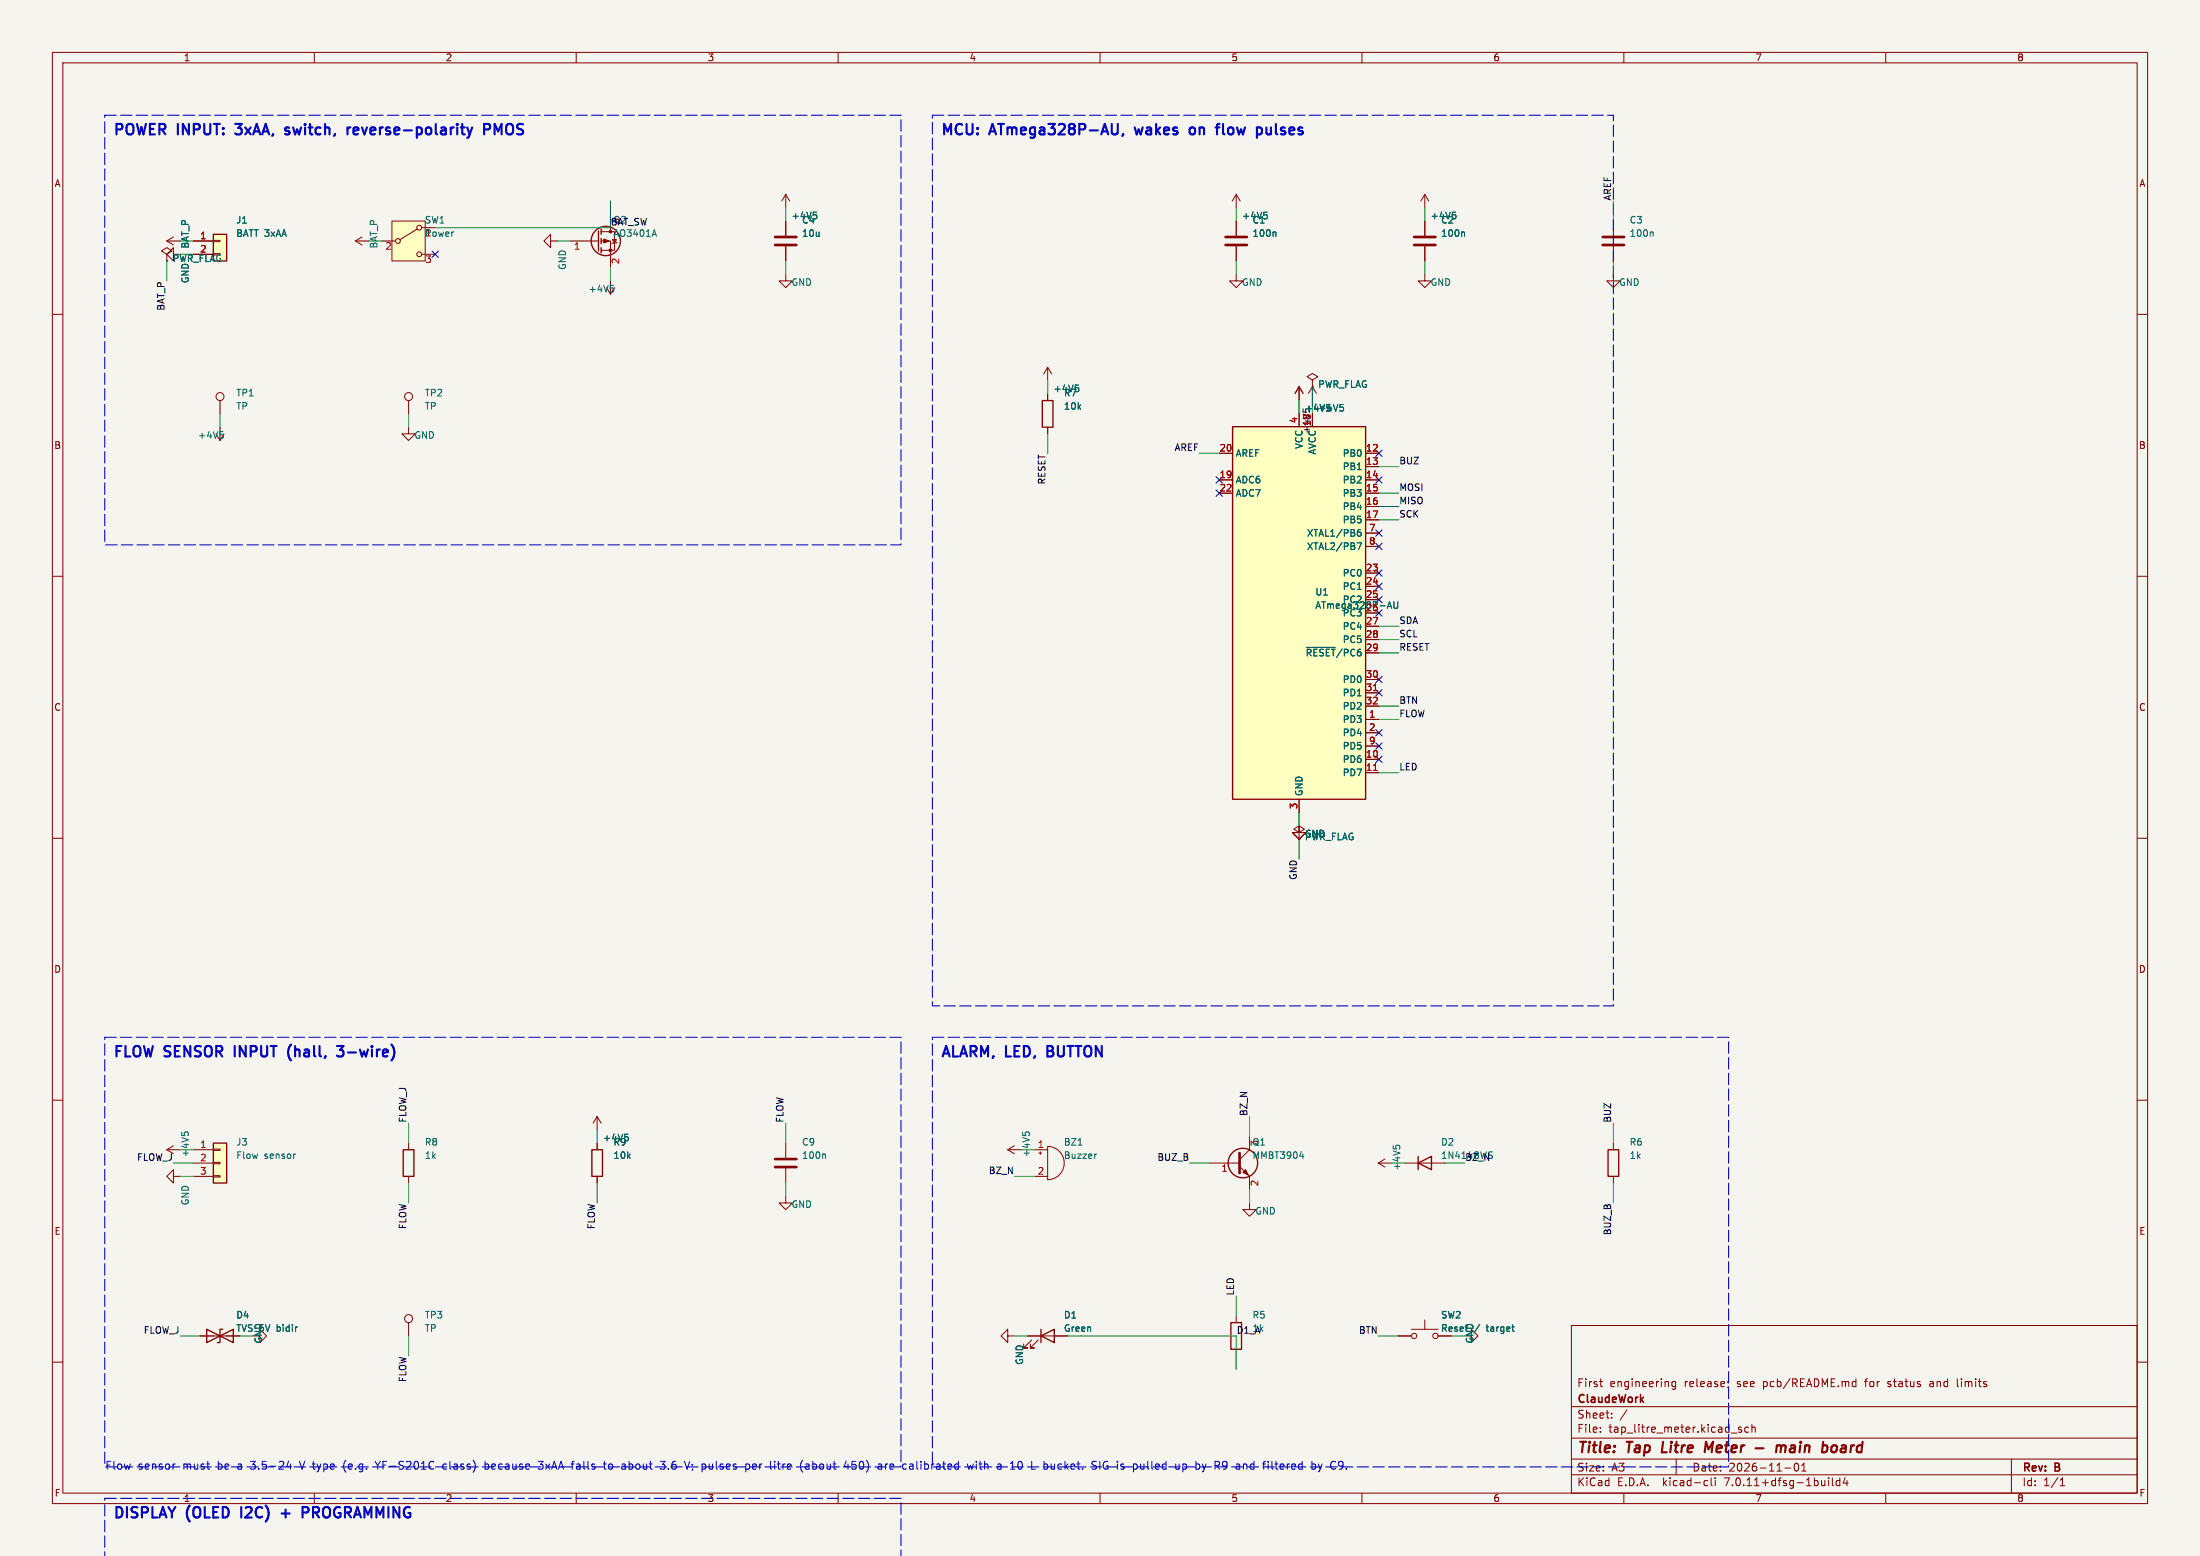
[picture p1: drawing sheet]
<svg xmlns="http://www.w3.org/2000/svg" width="420mm" height="297mm" viewBox="0 0 420 297" stroke-linecap="round" stroke-linejoin="round" font-family="sans-serif">
<path d="M0 0h420v297h-420z" fill="#f5f4ef" stroke="#f5f4ef" stroke-width=".19"/>
<g fill="none" stroke="#840000" stroke-width=".19">
<path d="M10 10h400v277h-400zM12 12h396v273h-396zM60 10v2M110 10v2M160 10v2M210 10v2M260 10v2M310 10v2M360 10v2M150 37.1v2.5M150 37.1l-.8 1.3M150 37.1l.8 1.3"/>
<path d="M236 37.1l-.8 1.3M236 37.1v2.5M236 37.1l.8 1.3M272 37.1l-.8 1.3M272 37.1v2.5M272 37.1l.8 1.3M10 60h2M31.8 48.5l1.1-.6-1.1-.6-1 .6 1 .6v1.3M31.8 49.8h.1M31.8 46h2.6M31.8 46l1.3 .8M33.1 48.5v-1.2l-1.3 1.2 1.3 1.3v-1.3h1.3"/>
<path d="M33.1 45.2l-1.3 .8M36.9 46h3.8M36.9 48.5h3.8M40.7 45.9h1.3v.2h-1.3zM67.8 46h2.6M67.8 46l1.3 .8M69.1 45.2l-1.3 .8M72.9 46h2.6M74.8 42.2h6.4v7.6h-6.4zM79.7 43.7l-3.4 2M80.5 48.5h2.6M105.1 46v-1.3l-1.3 1.3 1.3 1.3v-1.3h1.3"/>
<path d="M108.9 46h5.4M114.8 46h1.7v5.1M114.8 44.2h2.5v3.6h-2.5M116.5 53.6v2.6l.8-1.3M116.5 40.9v3.3M116.9 45.7h.8l-.4 .7zM117.8 46.3l-1 .2M150 52.3v1.3h1.3l-1.3 1.3-1.3-1.3h1.3M150 42.2v2.8M150 47v2.8M236 52.3v1.3h1.3l-1.3 1.3-1.3-1.3h1.3M236 42.2v2.8"/>
<path d="M236 47v2.8M272 52.3v1.3h1.3l-1.3 1.3-1.3-1.3h1.3M272 42.2v2.8M272 47v2.8M308 52.3v1.3h1.3l-1.3 1.3-1.3-1.3h1.3M308 42.2v2.8M308 47v2.8M408 60h2M42 76.5v2.5M78 76.5v2.5M200 70.1v2.6M200 75.2v1.3"/>
<path d="M200 70.1l-.8 1.3M200 70.1l.8 1.3M248 73.8v2.6M248 78.9v2.5M248 73.8l-.8 1.3M248 73.8l.8 1.3M250.5 72.6l1.1-.7-1.1-.6-1 .6 1 .7v1.2M250.5 73.8h.1M250.5 73.8l-.7 1.3M250.5 73.8v2.6M250.5 73.8l.8 1.3M42 81.5v2.6l.8-1.3"/>
<path d="M78 81.5v1.3h1.3l-1.3 1.3-1.3-1.3h1.3M200 81.5v1.3M232.8 86.5h2.5M232.8 91.6h2.5M232.8 94.1h2.5M260.7 86.5h2.5M260.7 89.1h2.5M260.7 91.6h2.5M260.7 94.1h2.5M260.7 96.7h2.5M260.7 99.2h2.5M10 110h2"/>
<path d="M260.7 109.4h2.5M260.7 111.9h2.5M260.7 114.5h2.5M260.7 119.5h2.5M260.7 101.8h2.5M260.7 104.3h2.5M408 110h2M260.7 137.3h2.5M260.7 139.9h2.5M260.7 122.1h2.5M260.7 124.6h2.5M260.7 129.7h2.5"/>
<path d="M260.7 132.2h2.5M260.7 134.8h2.5M10 160h2M248 157.6v1.3h1.3l-1.3 1.3-1.3-1.3h1.3l1-.6-1-.7-1 .7 1 .6v1.3M248 152.6v2.5M260.7 144.9h2.5M260.7 147.5h2.5M260.7 142.4h2.5M408 160h2M248 160.2h.1M10 210h2M31.8 219.5l1.3 .7"/>
<path d="M31.8 219.5h2.6M33.1 218.7l-1.3 .8M36.9 219.5h3.8M40.7 219.3h1.3v.3h-1.3zM78 218.2v1.3M114 213.1v2.6M114 218.2v1.3M114 213.1l-.8 1.3M114 213.1l.8 1.3M150 218.2v2.8M192.4 219.5h2.5M192.4 219.5l1.3 .7"/>
<path d="M193.7 218.7l-1.3 .8M197.5 219.5h2.5M198.6 219.8v.5M200 218.8a3.2 3.2 0 0 1 3.2 3.2 3.2 3.2 0 0 1-3.2 3.2zM238.5 216.9v2.6l-1.9 1.9M308 218.2v1.3M408 210h2M33.1 224.5v-1.2l-1.3 1.2 1.3 1.3v-1.3h1.3M36.9 222h3.8M36.9 224.5h3.8M40.7 224.4h1.3v.3h-1.3zM40.7 221.9h1.3v.2h-1.3z"/>
<path d="M78 224.5v1.3M114 224.5v1.3M150 228.4v1.2h1.3l-1.3 1.3-1.3-1.3h1.3M150 223v2.8M197.5 224.5h2.5M198.3 220.1h.6M230.9 222h5.7M236.6 222.6l1.9 1.9v2.6M238.5 229.6v1.3h1.3l-1.3 1.3-1.2-1.3h1.2M263.1 222l1.3 .8M263.1 222h2.6M264.4 221.2l-1.3 .8"/>
<path d="M268.2 222h7.6M308 224.5v1.3M10 260h2M38.2 255h7.6M48.3 255h1.3v-1.3l1.3 1.3-1.3 1.3v-1.3M78 252.5v2.5M192.4 255v-1.3l-1.3 1.3 1.3 1.3v-1.3h1.3M196.2 255h7.6M197 255.8l-1.6 1.5h.8h-.8v-.8M198.2 255.8l-1.5 1.5h.8h-.8v-.8M236 251.2v1.3M236 257.5v1.3"/>
<path d="M266.9 255h2.6M269.5 253.7h5M272 252v1.7M274.5 255h2.6M279.6 255h1.3v-1.3l1.3 1.3-1.3 1.3v-1.3M300 253h108v32h-108zM408 260h2M300 278.5h108M300 274.5h108M300 268.5h108M305.4 263.7h.5M305.5 273.2v.2"/>
<path d="M305.5 272.5v.1M305.7 264.6l.2 .1M307.7 270.5v.2M307.7 269.8v.1M310.6 269.1l-1.3 1.9M319.9 263.8l-.5-.1-.2 .3 .1 .6h.6M319.9 263.7v1.2l-.3 .3-.4-.1M320 278.5v3M329.9 263.8v.1M329.9 264.6l-.1 .3M330.4 273.5h1.2M332.4 272.5l-.3-.1-.2 .2v.2l.5 .2v.3h-.5"/>
<path d="M333.8 272.5l-.4-.1-.3 .3 .1 .6h.6M334.4 272.5l.3-.1 .3 .1 .1 .9M334.4 271.9v1.5M342.7 279.4l.2-.1a.8 .8 0 0 1 .5 .7 .8 .8 0 0 1-.5 .8 1 1 0 0 1-.2-1.4zM343.9 279.7l.5-.4v1.5M353.7 263.8h.6M353.7 264.6h.6M354.3 263.2v1.5M368.4 264.2v.4M373.7 263.2v1.3l.2 .2M384 278.5v6.5M60 285v2"/>
<path d="M110 285v2M160 285v2M210 285v2M260 285v2M300 281.5h108M310 285v2M325.6 282.6l.4 .1M326 283.5l-.4 .1M326.7 282.1v1.3l.2 .2M327.4 282.1v.1M327.4 282.6v1M340.7 280.2h1.2"/>
<path d="M343.9 280.8h.9M349.1 282.1v.1M349.1 282.6v1M349.8 282.1v1.3l.2 .2M351.2 282.7l-.4-.1-.3 .3 .2 .6h.5M351.2 282.1v1.5M352.2 282l-.3 1.1h.9M352.6 282.6v1M360 285v2M393.3 283.6h.9M393.3 282.5l.4-.4v1.5"/>
<circle cx="76" cy="46" r=".46"/>
<circle cx="80" cy="48.5" r=".46"/>
<circle cx="80" cy="43.5" r=".46"/>
<circle cx="42" cy="75.7" r=".76"/>
<circle cx="78" cy="75.7" r=".76"/>
<circle cx="78" cy="251.7" r=".76"/>
<circle cx="270" cy="255" r=".51"/>
<circle cx="274" cy="255" r=".51"/>
</g>
<path d="M317.5 275.2l-.3 2h1M327 275.2l-.8 1.4-.5-1.4-.3 2M335.1 276.4h1.6M339.2 276.1a.49 .49 0 0 1 .8 .1M339.2 275.9l-.2 1.3M340 276.2a.5 .5 0 0 1 .8-.2v1.2M340 276.2l-.1 1M349.8 276.1a.52 .52 0 0 1 .5-.2 .52 .52 0 0 1 .4 .4l-.1 .5a.6 .6 0 0 1-.9 .3" fill="none" stroke="#840000" stroke-width=".4"/>
<g fill="none" stroke="#006464" stroke-width=".19">
<path d="M116.5 54.5h.6M116.9 55l.3 .2v.3l-.3 .2M124.9 43.8l.4 1.3M155.3 40.5h.6M155.8 41l.1 .2-.1 .5M241.3 40.5h.6M241.7 41l.2 .2v.3l-.2 .3M243.4 44.3l.2 .2v.6M277.3 40.5h.6M277.7 41l.2 .2v.3l-.2 .3M279.4 44.3l.2 .2v.6M315.4 44.3l.2 .2v.6"/>
<path d="M205.3 73.5h.6M205.8 74l.1 .2-.1 .5M255.8 77.2h.6M256.2 77.7l.3 .2v.3l-.3 .3M42 82.4h.6M42.4 82.9l.2 .2v.3l-.2 .3M259.1 103.6h.8l-.5 1.3M259.2 101.7l.4-.1 .2 .2-.1 .5h-.3l-.2-.1M259.7 101.1h-.3l-.2 .3M265 115.8h.6M265.3 114.8l.4 1.3M266.1 114.8v1.1l.3 .2h.2l.2-.2v-1.1"/>
<path d="M249.4 123.6h5.5M34.7 216.1v.6M35.2 216.3l.2-.2h.3l.3 .2M119.3 216.5h.6M119.7 217l.2 .2v.3l-.2 .3M195.2 216.1v.6M195.7 216.3l.3-.2h.3l.2 .2M205.8 218.6h.8M266 218.7v.6M266.4 218.8l.3-.2h.3l.2 .2M284.4 219.8l.5 .1M56.3 220.3h.1"/>
<path d="M157.4 220.3l.2 .2v.6M209.3 220.3h-.2M248.1 220.7h.8M248.7 220.3v.8M284.4 220.5l.4 .1 .1 .3-.2 .2h-.3M288.6 253.3h.5M289 254.1h.1"/>
</g>
<path d="M148 46.8h4M148 45.2h4M234 46.8h4M234 45.2h4M270 46.8h4M270 45.2h4M306 46.8h4M306 45.2h4M148 222.8h4M148 221.2h4M236.6 220.1v3.8" fill="none" stroke="#840000" stroke-width=".51"/>
<g fill="#ffffc2" stroke="#ffffc2" stroke-width=".19">
<path d="M40.7 218.2h2.6v7.6h-2.6z"/>
<path d="M235.3 81.4h25.4v71.2h-25.4z"/>
<path d="M40.7 44.7h2.6v5.1h-2.6z"/>
<path d="M74.8 42.2h6.4v7.6h-6.4z"/>
</g>
<g fill="none" stroke="#840000" stroke-width=".25">
<path d="M40.7 44.7h2.6v5.1h-2.6zM114.3 44.1v3.8M114.8 43.7v1M114.8 45.5v1M114.8 47.3v1M199 76.5h2v5h-2zM235.3 81.4h25.4v71.2h-25.4zM40.7 218.2h2.6v7.6h-2.6zM77 219.5h2v5h-2zM113 219.5h2v5h-2zM307 219.5h2v5h-2zM270.7 222l2.6-1.3v2.6z"/>
<path d="M270.7 220.7v2.6M39.5 253.7v2.6l5-2.6v2.6zM42.5 253.7h-.5v2.6h-.5M198.7 255l2.6-1.3v2.6zM198.7 253.7v2.6M235 252.5h2v5h-2z"/>
<circle cx="115.7" cy="46" r="2.79"/>
<circle cx="237.3" cy="222" r="2.82"/>
</g>
<g fill="#840000" stroke="#840000" stroke-width=".19">
<path d="M237.3 223.8l.5-.5 .5 1z"/>
<path d="M115.3 45.6l1 .4-1 .4z"/>
<circle cx="116.5" cy="47.8" r=".25"/>
<circle cx="116.5" cy="44.2" r=".25"/>
</g>
<path d="M262.2 131.8h.7M262.2 147.1h.7" fill="none" stroke="#a90000" stroke-width=".19"/>
<g fill="none" stroke="#0000c2" stroke-width=".19">
<path d="M33.5 279.4l-.3 .1M55.1 278.9l-.4 1h1M55.5 279.4v1M57.2 278.9l.5 1.5M65.8 279l-.2 .7 .2 1M71.6 278.9l.5 .8M85.1 279.4l-.4 .1-.2 .2 .1 .6 .5 .1M92.6 279.5l.4-.1 .3 .3M92.6 278.9v1.5M102.7 278.9h1l-.5 .6 .3 .1 .2 .2M110.2 279.4l-.1 .1M110.2 279.9a.29 .29 0 0 0-.2 .3 .29 .29 0 0 0 .2 .2"/>
<path d="M115.2 279.4h.5M115.4 278.9v1.3l.3 .2M116.5 279.4l-.3 .3v.5l.3 .2M126 278.9h1l-.5 .6 .4 .2 .1 .5-.3 .2h-.5M132.2 279.5v.2M143 279.6v.7M144.3 279.5l-.4-.1-.2 .3v.7h.6M144.4 279.8l-.7 .1M148.4 279.4h.6M153.8 279.5h.6l.1 .9M154.5 279.8l-.5 .1-.3 .2M163.4 278.9h-.7l-.1 .8 .2-.2 .5 .1 .2 .2-.1 .5-.2 .1-.6-.1"/>
<path d="M169 279.4v1M169.5 279.4l-.3 .1-.2 .2M170.4 279.4h-.3l-.2 .3 .1 .7h.4M170.6 279.8l-.7 .1M175 278.9l.1 1.5M185.8 279.4l-.3 1-.3-.7M186.4 278.9v.2M186.4 279.4v1M186.9 279.4h.6M187.1 278.9v1.3l.4 .2M192.9 279.4l.4-.5v1.5M199.5 279.4l.4 .1 .1 .2v.6l-.5 .1"/>
<path d="M211.2 279.8h.3v.6h-.6l-.2-.3M211.5 279l-.2-.1a.53 .53 0 0 0-.6 .4M228.3 278.9v1.5M228.7 279.4l-.4 .1M232 278.9l.7 .1M232.3 279.7l.5 .7M232.7 279.7h-.7M236.5 279.4l-.5 .1M236.5 279.9h-.5M245.7 279.4v1M246 279.4l-.3 .3M255 279.1a.6 .6 0 0 0-.8 0 .6 .6 0 0 0-.2 .7 .56 .56 0 0 0 .3 .6 .56 .56 0 0 0 .7-.1"/>
<path d="M93.3 280.2l-.3 .2h-.4M103.7 280.2l-.3 .2-.7-.1M127.6 280.3v.1M132.2 280.4l-.1 .3M148.6 280.2l.4 .2M153.7 280.2l.3 .2h.5M192.9 280.4h.8M219.9 280.2l.2 .2M228.3 280.4h.4M236 280.4h.5"/>
</g>
<g fill="none" stroke="#0000c2" stroke-width=".4">
<path d="M44.9 23.7h1.2M44.9 25.5l.3 .2M54.5 24.9l.7 .2 .1 .2-.1 .3-.6 .1M54.5 24.4l.2-.1 .5 .1M66.9 24.3l-.4 .1-.2 .3M68.1 24.3h-.3l-.3 .3 .1 1 .5 .1M68.4 24.8l-.9 .2M92.4 24.7h.8a.54 .54 0 0 0 .4-.5 .54 .54 0 0 0-.4-.5h-.8v2M95.1 25.1l-.7-1.4v2M213.4 23.7v1.6l-.4 .4M214.4 25.6l-.2 .3M216.6 24.3l.4 1.4"/>
<path d="M228 24.5a.54 .54 0 0 0-.5-.2 .54 .54 0 0 0-.4 .4v.6a.54 .54 0 0 0 .4 .4 .54 .54 0 0 0 .5-.2M232.8 23.7h-.4l-.1 .2M233.5 23.7v1.7l.3 .3M241.8 24.3l.1 1.3h.6M44.8 199.7v2M55.6 199.4a2.29 2.29 0 0 0 0 3M64.3 199.7h1.3l-.7 .7a.54 .54 0 0 1 .7 .4v.5l-.2 .3-.8 .1-.3-.2M200.6 199.7h-.6v2h.7M200 200.6h.6M46 287.7v2M53.8 288.9h1.5M54.5 288.1v1.6"/>
<path d="M57.8 288.7h.7a.54 .54 0 0 0 .4-.5 .54 .54 0 0 0-.4-.5h-.7v2"/>
</g>
<path d="M20 22h152v82h-152v-82M178 22h130v170h-130v-170M20 198h152v82h-152v-82M178 198h152v82h-152v-82M20 286h152v11.1M20 297.1v-11.1" fill="none" stroke="#0000c2" stroke-width=".2" stroke-dasharray="2.2 .8"/>
<g fill="none" stroke="#009600" stroke-width=".19">
<path d="M116.5 38.4v5.1h-33.4M150 39.6v2.6M236 39.6v2.6M272 39.6v2.6M308 38.4v3.8M31.8 49.8v3.8M106.4 46h2.5M116.5 51.1v2.5M150 49.8v2.5M236 49.8v2.5M272 49.8v2.5M308 49.8v2.5"/>
<path d="M42 79v2.5M78 79v2.5M200 72.7v2.5M248 76.4v2.5M250.5 73.8v5.1M200 82.8v3.8M229 86.5h3.8M263.2 89.1h3.9M263.2 94.1h3.9M263.2 99.2h3.9M263.2 96.7h3.9M263.2 119.5h3.9"/>
<path d="M263.2 134.8h3.9M263.2 124.6h3.9M263.2 122.1h3.9M263.2 137.3h3.9M248 155.1v2.5M263.2 147.5h3.9M248 160.2v3.8M34.4 219.5h2.5M78 214.4v3.8M114 215.7v2.5M150 214.4v3.8M194.9 219.5h2.6"/>
<path d="M238.5 213.1v3.8M308 214.4v3.8M33.1 222h3.8M34.4 224.5h2.5M78 225.8v3.8M114 225.8v3.8M150 225.8v2.6M193.7 224.5h3.8M227.1 222h3.8M238.5 227.1v2.5M265.7 222h2.5M275.8 222h3.8"/>
<path d="M308 225.8v3.8M34.4 255h3.8M78 255v3.8M193.7 255h2.5M206.4 255h29.6v6.3M236 247.4v3.8M263.1 255h3.8"/>
</g>
<g fill="none" stroke="#000084" stroke-width=".19">
<path d="M82.5 47.9l1.2 1.2M83.7 47.9l-1.2 1.2M232.2 93.5l1.2 1.2M232.2 91l1.2 1.2M233.4 93.5l-1.2 1.2M233.4 91l-1.2 1.2M262.6 85.9l1.3 1.2M262.6 91l1.3 1.2M263.9 85.9l-1.3 1.2M263.9 91l-1.3 1.2M262.6 103.7l1.3 1.2M262.6 101.2l1.3 1.2"/>
<path d="M262.6 108.8l1.3 1.2M262.6 116.4l1.3 1.2M262.6 113.9l1.3 1.2M262.6 111.3l1.3 1.2M263.9 103.7l-1.3 1.2M263.9 101.2l-1.3 1.2M263.9 108.8l-1.3 1.2M263.9 116.4l-1.3 1.2M263.9 113.9l-1.3 1.2M263.9 111.3l-1.3 1.2M262.6 139.3l1.3 1.2M262.6 131.6l1.3 1.2"/>
<path d="M262.6 129.1l1.3 1.2M263.9 139.3l-1.3 1.2M263.9 131.6l-1.3 1.2M263.9 129.1l-1.3 1.2M262.6 141.8l1.3 1.2M262.6 144.3l1.3 1.2M263.9 141.8l-1.3 1.2M263.9 144.3l-1.3 1.2"/>
</g>
<g font-size="2.8" fill="#0000c2">
<text x="21.5" y="26.3">POWER</text>
<text x="34" y="26.3">INPUT:</text>
<text x="46" y="26.3">3xAA,</text>
<text x="56.2" y="26.3">switch,</text>
<text x="68.8" y="26.3">reverse-polarity</text>
<text x="95.7" y="26.3">PMOS</text>
<text x="179.5" y="26.3">MCU:</text>
<text x="189.2" y="26.3">ATmega328P-AU,</text>
<text x="217.7" y="26.3">wakes</text>
<text x="228.9" y="26.3">on</text>
<text x="234.8" y="26.3">flow</text>
<text x="243.2" y="26.3">pulses</text>
<text x="21.5" y="202.4">FLOW SENSOR</text>
<text x="45.7" y="202.4">INPUT</text>
<text x="56.7" y="202.4">(hall,</text>
<text x="67" y="202.4">3-wire)</text>
<text x="179.5" y="202.4">ALARM, LED,</text>
<text x="200.8" y="202.4">BUTTON</text>
<text x="21.5" y="290.3">DISPLAY</text>
<text x="35.7" y="290.3">(OLED</text>
<text x="46.9" y="290.3">I2C)</text>
<text x="60.2" y="290.3">PROGRAMMING</text>
</g>
<g font-size="2.8" fill="#840000">
<text x="301" y="277.9">Title:</text>
<text x="310.6" y="277.9">Tap</text>
<text x="318.1" y="277.9">Litre</text>
<text x="327.1" y="277.9">Meter</text>
<text x="342.3" y="277.9">main</text>
<text x="351.9" y="277.9">board</text>
</g>
<g font-size="2.1" fill="#840000">
<text x="301" y="268.2">ClaudeWork</text>
<text x="301" y="265">First</text>
<text x="307.3" y="265">engineering</text>
<text x="321.6" y="265">release;</text>
<text x="331.7" y="265">see</text>
<text x="336.8" y="265">pcb/README.md</text>
<text x="356.5" y="265">for</text>
<text x="360.9" y="265">status</text>
<text x="369.1" y="265">and</text>
<text x="374.5" y="265">limits</text>
<text x="301" y="273.7">File:</text>
<text x="301" y="271">Sheet:</text>
<text x="307.1" y="273.7">tap_litre_meter.kicad_sch</text>
<text x="301" y="281.1">Size:</text>
<text x="307.6" y="281.1">A3</text>
<text x="323" y="281.1">Date:</text>
<text x="330" y="281.1">2026-11-01</text>
<text x="386" y="281.3">Rev:</text>
<text x="392.4" y="281.3">B</text>
<text x="301" y="283.9">KiCad</text>
<text x="308.7" y="283.9">E.D.A.</text>
<text x="317.6" y="283.9">kicad-cli</text>
<text x="329.5" y="283.9">7.0.11+dfsg-1build4</text>
<text x="386" y="283.9">Id:</text>
<text x="390.1" y="283.9">1/1</text>
</g>
<g font-size="2.1" fill="#0000c2">
<text x="20" y="280.7">Flow</text>
<text x="26.3" y="280.7">sensor</text>
<text x="35" y="280.7">must</text>
<text x="41.7" y="280.7">be</text>
<text x="45.6" y="280.7">a</text>
<text x="48.3" y="280.7">3.5-24</text>
<text x="57.9" y="280.7">V type</text>
<text x="66.4" y="280.7">(e.g.</text>
<text x="72.8" y="280.7">YF-S201C</text>
<text x="85.7" y="280.7">class)</text>
<text x="93.9" y="280.7">because</text>
<text x="104.3" y="280.7">3xAA</text>
<text x="110.8" y="280.7">falls</text>
<text x="117.1" y="280.7">to</text>
<text x="120.6" y="280.7">about</text>
<text x="128.2" y="280.7">3.6</text>
<text x="133.1" y="280.7">V; pulses</text>
<text x="144.9" y="280.7">per</text>
<text x="149.8" y="280.7">litre</text>
<text x="155.7" y="280.7">(about</text>
<text x="164.2" y="280.7">450)</text>
<text x="170.8" y="280.7">are</text>
<text x="175.7" y="280.7">calibrated</text>
<text x="188.3" y="280.7">with</text>
<text x="194.1" y="280.7">a</text>
<text x="196.7" y="280.7">10</text>
<text x="200.9" y="280.7">L bucket.</text>
<text x="212.8" y="280.7">SIG is</text>
<text x="221" y="280.7">pulled</text>
<text x="229.2" y="280.7">up</text>
<text x="233.2" y="280.7">by</text>
<text x="237" y="280.7">R9</text>
<text x="241.2" y="280.7">and</text>
<text x="246.6" y="280.7">filtered</text>
<text x="256" y="280.7">by</text>
</g>
<g font-size="1.8" fill="#840000">
<text x="35" y="11.9">1</text>
<text x="85" y="11.9">2</text>
<text x="135" y="11.9">3</text>
<text x="185" y="11.9">4</text>
<text x="235" y="11.9">5</text>
<text x="285" y="11.9">6</text>
<text x="335" y="11.9">7</text>
<text x="385" y="11.9">8</text>
<text x="10.3" y="35.9">A</text>
<text x="408.3" y="35.9">A</text>
<text x="10.3" y="85.9">B</text>
<text x="408.2" y="85.9">B</text>
<text x="251" y="116.4">ATmega328P-AU</text>
<text x="10.3" y="135.9">C</text>
<text x="408.2" y="135.9">C</text>
<text x="10.3" y="185.9">D</text>
<text x="408.2" y="185.9">D</text>
<text x="10.3" y="235.9">E</text>
<text x="408.3" y="235.9">E</text>
<text x="10.3" y="285.9">F</text>
<text x="85" y="286.9">2</text>
<text x="135" y="286.9">3</text>
<text x="185" y="286.9">4</text>
<text x="235" y="286.9">5</text>
<text x="285" y="286.9">6</text>
<text x="335" y="286.9">7</text>
<text x="385" y="286.9">8</text>
<text x="408.3" y="285.9">F</text>
</g>
<g font-size="1.8" fill="#0f0f0f">
<text x="307.6" y="38.4" transform="rotate(-90 307.6 38.4)">AREF</text>
<text x="116.5" y="43.1">BAT_SW</text>
<text x="117" y="42.9">Q2</text>
<text x="118.5" y="42.9" transform="rotate(-90 118.5 42.9)">3</text>
<text x="31.5" y="59.4" transform="rotate(-90 31.5 59.4)">BAT_P</text>
<text x="224.2" y="86.2">AREF</text>
<text x="267.1" y="88.7">BUZ</text>
<text x="199.7" y="92.6" transform="rotate(-90 199.7 92.6)">RESET</text>
<text x="267.1" y="93.8">MOSI</text>
<text x="267.1" y="96.3">MISO</text>
<text x="267.1" y="98.9">SCK</text>
<text x="267.1" y="119.2">SDA</text>
<text x="267.1" y="121.7">SCL</text>
<text x="267.1" y="124.3">RESET</text>
<text x="267.1" y="137">FLOW</text>
<text x="267.1" y="134.4">BTN</text>
<text x="267.1" y="147.1">LED</text>
<text x="247.7" y="168.1" transform="rotate(-90 247.7 168.1)">GND</text>
<text x="77.7" y="214.4" transform="rotate(-90 77.7 214.4)">FLOW_J</text>
<text x="149.7" y="214.4" transform="rotate(-90 149.7 214.4)">FLOW</text>
<text x="238.2" y="213.1" transform="rotate(-90 238.2 213.1)">BZ_N</text>
<text x="307.6" y="214.4" transform="rotate(-90 307.6 214.4)">BUZ</text>
<text x="26.1" y="221.7">FLOW_J</text>
<text x="220.9" y="221.7">BUZ_B</text>
<text x="279.6" y="221.7">BZ_N</text>
<text x="188.7" y="224.2">BZ_N</text>
<text x="77.7" y="234.7" transform="rotate(-90 77.7 234.7)">FLOW</text>
<text x="113.7" y="234.7" transform="rotate(-90 113.7 234.7)">FLOW</text>
<text x="307.6" y="235.9" transform="rotate(-90 307.6 235.9)">BUZ_B</text>
<text x="235.7" y="247.4" transform="rotate(-90 235.7 247.4)">LED</text>
<text x="27.3" y="254.7">FLOW_J</text>
<text x="236" y="254.7">D1_A</text>
<text x="239" y="254.4">1k</text>
<text x="259.3" y="254.7">BTN</text>
<text x="77.7" y="263.9" transform="rotate(-90 77.7 263.9)">FLOW</text>
</g>
<g font-size="1.8" fill="#006464">
<text x="36.2" y="47.5" transform="rotate(-90 36.2 47.5)">BAT_P</text>
<text x="45" y="42.9">J1</text>
<text x="45" y="45.4">BATT 3xAA</text>
<text x="81" y="42.9">SW1</text>
<text x="81" y="45.4">Power</text>
<text x="81.1" y="45.4">1</text>
<text x="117" y="45.4">AO3401A</text>
<text x="151" y="42.1">+4V5</text>
<text x="153" y="42.9">C4</text>
<text x="153" y="45.4">10u</text>
<text x="237" y="42.1">+4V5</text>
<text x="239" y="42.9">C1</text>
<text x="239" y="45.4">100n</text>
<text x="273" y="42.1">+4V5</text>
<text x="275" y="42.9">C2</text>
<text x="275" y="45.4">100n</text>
<text x="311" y="42.9">C3</text>
<text x="311" y="45.4">100n</text>
<text x="32.8" y="50.2">PWR_FLAG</text>
<text x="38.1" y="48.3">2</text>
<text x="108.2" y="51.6" transform="rotate(-90 108.2 51.6)">GND</text>
<text x="36.2" y="54.2" transform="rotate(-90 36.2 54.2)">GND</text>
<text x="112.2" y="56">+4V5</text>
<text x="151" y="54.8">GND</text>
<text x="237" y="54.8">GND</text>
<text x="273" y="54.8">GND</text>
<text x="309" y="54.8">GND</text>
<text x="45" y="75.9">TP1</text>
<text x="81" y="75.9">TP2</text>
<text x="201" y="75.1">+4V5</text>
<text x="203" y="75.9">R7</text>
<text x="251.5" y="74.2">PWR_FLAG</text>
<text x="37.7" y="83.9">+4V5</text>
<text x="45" y="78.4">TP</text>
<text x="79" y="83.9">GND</text>
<text x="81" y="78.4">TP</text>
<text x="203" y="78.4">10k</text>
<text x="249" y="78.8">+4V5</text>
<text x="250.2" y="82.9" transform="rotate(-90 250.2 82.9)">+4V5</text>
<text x="251.5" y="78.8">+4V5</text>
<text x="235.8" y="87.4">AREF</text>
<text x="248.9" y="85.8" transform="rotate(-90 248.9 85.8)">VCC</text>
<text x="251.4" y="86.9" transform="rotate(-90 251.4 86.9)">AVCC</text>
<text x="256.2" y="87.4">PB0</text>
<text x="256.2" y="89.9">PB1</text>
<text x="235.8" y="92.5">ADC6</text>
<text x="235.8" y="95">ADC7</text>
<text x="256.2" y="92.5">PB2</text>
<text x="256.2" y="95">PB3</text>
<text x="256.2" y="97.5">PB4</text>
<text x="256.2" y="100.1">PB5</text>
<text x="249.4" y="102.6">XTAL1/PB6</text>
<text x="249.4" y="105.2">XTAL2/PB7</text>
<text x="251" y="113.9">U1</text>
<text x="256.2" y="110.2">PC0</text>
<text x="256.2" y="112.8">PC1</text>
<text x="256.2" y="115.3">PC2</text>
<text x="256.2" y="117.9">PC3</text>
<text x="249.2" y="125.5">~{RESET}/PC6</text>
<text x="256.2" y="120.4">PC4</text>
<text x="256.2" y="122.9">PC5</text>
<text x="256.2" y="130.6">PD0</text>
<text x="256.2" y="133.1">PD1</text>
<text x="256.2" y="135.6">PD2</text>
<text x="256.2" y="138.2">PD3</text>
<text x="256.2" y="140.7">PD4</text>
<text x="256.2" y="143.3">PD5</text>
<text x="256.2" y="145.8">PD6</text>
<text x="256.2" y="148.3">PD7</text>
<text x="248.9" y="152.1" transform="rotate(-90 248.9 152.1)">GND</text>
<text x="249" y="160.6">PWR_FLAG</text>
<text x="249" y="160">GND</text>
<text x="36.2" y="221" transform="rotate(-90 36.2 221)">+4V5</text>
<text x="45" y="218.9">J3</text>
<text x="45" y="221.4">Flow</text>
<text x="50.4" y="221.4">sensor</text>
<text x="81" y="218.9">R8</text>
<text x="81" y="221.4">1k</text>
<text x="115" y="218.1">+4V5</text>
<text x="117" y="218.9">R9</text>
<text x="117" y="221.4">10k</text>
<text x="153" y="218.9">C9</text>
<text x="153" y="221.4">100n</text>
<text x="196.8" y="221" transform="rotate(-90 196.8 221)">+4V5</text>
<text x="203" y="218.9">BZ1</text>
<text x="203" y="221.4">Buzzer</text>
<text x="239" y="218.9">Q1</text>
<text x="239" y="221.4">MMBT3904</text>
<text x="240.5" y="218.9" transform="rotate(-90 240.5 218.9)">3</text>
<text x="275" y="218.9">D2</text>
<text x="275" y="221.4">1N4148WS</text>
<text x="311" y="218.9">R6</text>
<text x="311" y="221.4">1k</text>
<text x="267.5" y="223.5" transform="rotate(-90 267.5 223.5)">+4V5</text>
<text x="36.2" y="230.2" transform="rotate(-90 36.2 230.2)">GND</text>
<text x="151" y="230.8">GND</text>
<text x="239.5" y="232">GND</text>
<text x="45" y="251.9">D4</text>
<text x="81" y="251.9">TP3</text>
<text x="203" y="251.9">D1</text>
<text x="239" y="251.9">R5</text>
<text x="275" y="251.9">SW2</text>
<text x="45" y="254.4">TVS 5V</text>
<text x="50.2" y="256.5" transform="rotate(-90 50.2 256.5)">GND</text>
<text x="52.9" y="254.4">bidir</text>
<text x="81" y="254.4">TP</text>
<text x="203" y="254.4">Green</text>
<text x="275" y="254.4">Reset</text>
<text x="281.4" y="254.4">/</text>
<text x="281.5" y="256.5" transform="rotate(-90 281.5 256.5)">GND</text>
<text x="283.9" y="254.4">target</text>
<text x="195.5" y="260.6" transform="rotate(-90 195.5 260.6)">GND</text>
</g>
<g font-size="1.8" fill="#a90000">
<text x="38.1" y="45.7">1</text>
<text x="73.5" y="48">2</text>
<text x="109.5" y="48">1</text>
<text x="81.1" y="50.5">3</text>
<text x="118.5" y="50.5" transform="rotate(-90 118.5 50.5)">2</text>
<text x="247.7" y="80.9" transform="rotate(-90 247.7 80.9)">4</text>
<text x="250.3" y="81.5" transform="rotate(-90 250.3 81.5)">18</text>
<text x="232.7" y="86.3">20</text>
<text x="260.7" y="86.3">12</text>
<text x="260.7" y="88.8">13</text>
<text x="232.7" y="91.3">19</text>
<text x="232.7" y="93.9">22</text>
<text x="260.7" y="91.3">14</text>
<text x="260.7" y="93.9">15</text>
<text x="260.7" y="96.4">16</text>
<text x="260.7" y="99">17</text>
<text x="261.3" y="101.5">7</text>
<text x="261.3" y="104">8</text>
<text x="260.7" y="109.1">23</text>
<text x="260.7" y="111.7">24</text>
<text x="260.7" y="114.2">25</text>
<text x="260.7" y="116.7">26</text>
<text x="260.7" y="119.3">27</text>
<text x="260.7" y="121.8">28</text>
<text x="260.7" y="124.4">29</text>
<text x="260.7" y="129.4">30</text>
<text x="260.7" y="132">31</text>
<text x="260.7" y="134.5">32</text>
<text x="261.3" y="137.1">1</text>
<text x="261.3" y="139.6">2</text>
<text x="261.3" y="142.1">9</text>
<text x="260.7" y="144.7">10</text>
<text x="260.7" y="147.2">11</text>
<text x="247.7" y="154.5" transform="rotate(-90 247.7 154.5)">3</text>
<text x="38.1" y="219.2">1</text>
<text x="38.1" y="221.7">2</text>
<text x="198" y="219.2">1</text>
<text x="38.1" y="224.3">3</text>
<text x="198" y="224.3">2</text>
<text x="233.1" y="224">1</text>
<text x="240.5" y="226.5" transform="rotate(-90 240.5 226.5)">2</text>
</g>
<text font-size="1.8" fill="#009600" x="72.2" y="47.5" transform="rotate(-90 72.2 47.5)">BAT_P</text>
<text font-size="1.8" fill="#0000c2" x="35" y="286.9">1</text>
</svg>
